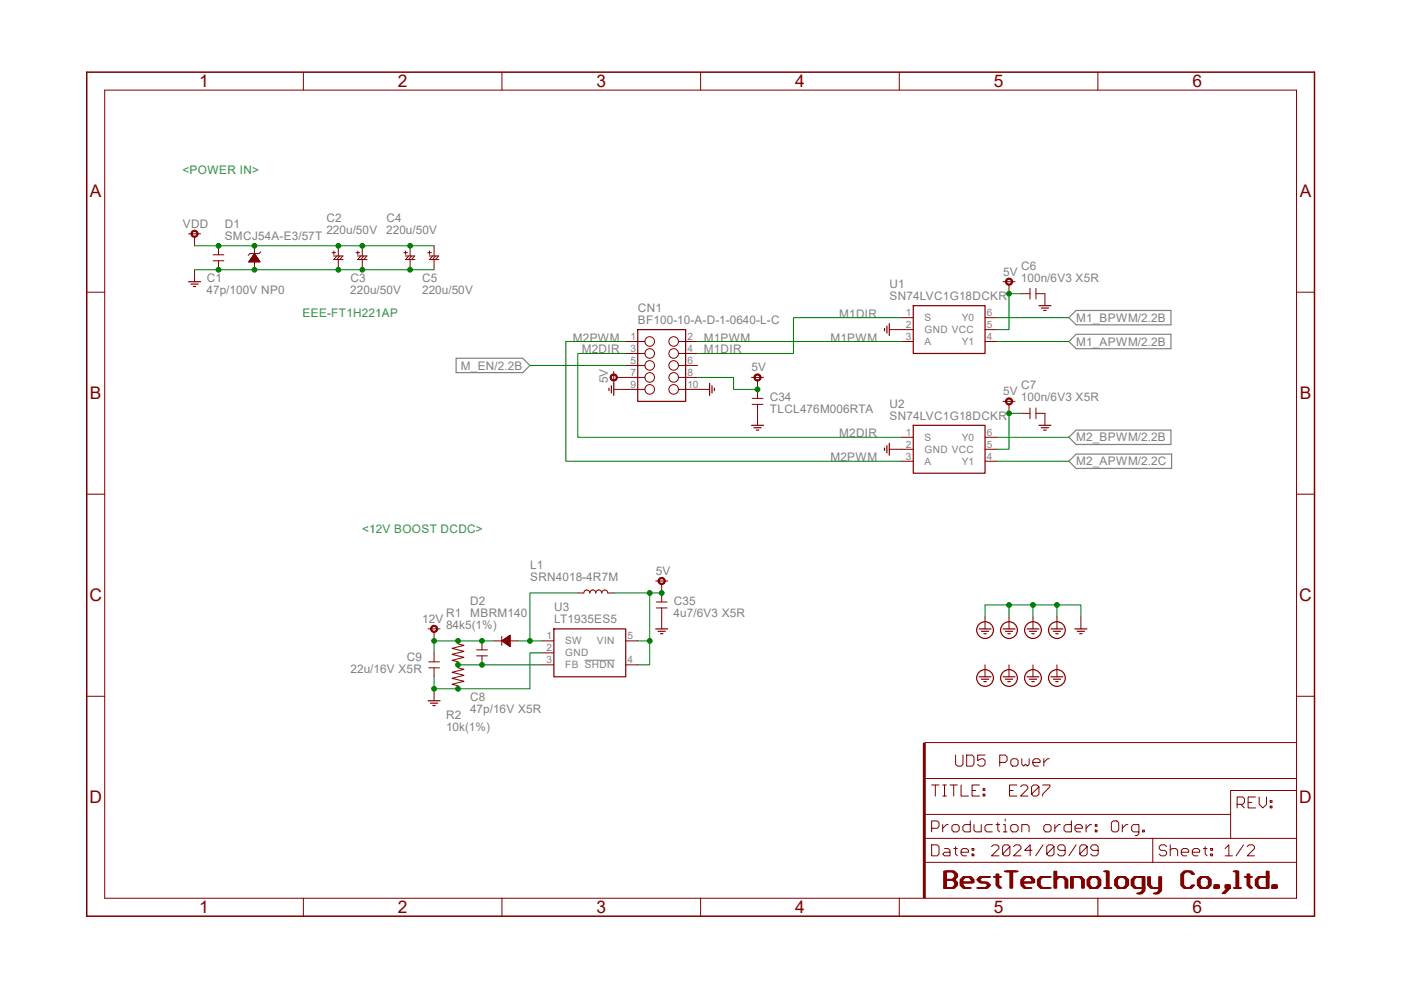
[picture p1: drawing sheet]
<svg xmlns="http://www.w3.org/2000/svg" width="297mm" height="210mm" viewBox="0 0 297 210" stroke-linecap="round" stroke-linejoin="round" font-family="sans-serif">
<path d="M123.9 140h6.4" fill="none" stroke="#808080" stroke-width=".21"/>
<path d="M96.7 76h14.1l1.5 1.5-1.5 1.5h-14.1zM226.6 72.4l1.6-1.5h20.1v3.1h-20.1zM228.2 65.8h20.1v3.1h-20.1l-1.6-1.5zM226.6 97.8l1.6-1.5h20.2v3.1h-20.2zM228.2 91.2h20.1v3.1h-20.1l-1.6-1.5z" fill="none" stroke="#808080" stroke-width=".25"/>
<path d="M117.4 133.4h15.3v10.2h-15.3z" fill="none" stroke="#800000" stroke-width=".25"/>
<path d="M90.8 133.4h2.5M92 134.2v1.7M114.9 135.9h2.5M114.9 138.5h2.5M122.5 125.8h1.3a.63 .63 0 0 1 .6-.7 .63 .63 0 0 1 .6 .7 .63 .63 0 0 1 .7-.7 .63 .63 0 0 1 .6 .7 .63 .63 0 0 1 .7-.7 .63 .63 0 0 1 .6 .7 .63 .63 0 0 1 .6-.7 .63 .63 0 0 1 .7 .7h1.2M132.7 135.9h2.5M114.9 141h2.5M132.7 141h2.5" fill="none" stroke="#800000" stroke-width=".21"/>
<path d="M91.5 132.9a.76 .76 0 0 1 1.2 .1 .76 .76 0 0 1-.5 1.1 .76 .76 0 0 1-.9-.7h.2a.51 .51 0 0 1 .7-.5 .51 .51 0 0 1 .2 .8 .51 .51 0 0 1-.8-.1l-.1-.2h-.2z" fill-rule="evenodd" fill="#800000"/>
<g fill="none" stroke="#800000" stroke-width=".21">
<path d="M45.2 55.3h2.3M45.2 54h2.3M46.3 52.1v1.9M46.3 55.3v1.9M52.8 55.5h2.3M52.9 55.4h2.1M52.9 55.3h2M53 55.1h1.9M53.1 55h1.7M53.2 54.9h1.5M53.3 54.8h1.3M53.3 54.7h1.2"/>
<path d="M53.4 54.5h1.1M53.5 54.4h.9M53.6 54.3h.7M53.7 54.2h.5M53.8 54.1h.3M53.8 53.9h.3M53.9 53.8h.1M54 52.1v5.1M54 54l.9 1.3h-1.9zM54 53.8l1.2 1.8h-2.5zM55.3 53.4l-.4 .4h-1.9l-.4 .4M212.7 59.8h2.5"/>
<path d="M188.5 69.9h5.1M191.1 67.4h2.5M191.1 72.4h2.5M208.8 69.9h2.6M208.8 67.4h2.6M208.8 72.4h2.6M213.9 60.5v1.8M216.5 62.3h1.9M218.4 61.2v2.2M219.6 61.2v2.2M219.6 62.3h1.9v2.5M188.5 95.3h5.1"/>
<path d="M191.1 92.8h2.5M191.1 97.8h2.5M208.8 95.3h2.6M208.8 92.8h2.6M208.8 97.8h2.6M216.5 87.7h1.9M218.4 86.5v2.3M219.6 86.5v2.3M219.6 87.7h1.9v2.5M91.5 132.9a.76 .76 0 0 1 1.2 .1 .76 .76 0 0 1-.5 1.1 .76 .76 0 0 1-.9-.7h.2a.51 .51 0 0 1 .7-.5 .51 .51 0 0 1 .2 .8 .51 .51 0 0 1-.8-.1l-.1-.2h-.2zM92 138.5v1.9M97.1 135.9v.7l1.3 .3-2.6 .6 2.6 .7-2.6 .6 2.6 .6-2.6 .7 1.3 .3v1.2l1.3 .4-2.6 .6 2.6 .6-2.6 .7 2.6 .6-2.6 .6 1.3 .4v.6"/>
<path d="M101 139.1h2.3M101 137.8h2.3M102.2 135.9v1.9M102.2 139.1v1.9M104.7 135.9h5.1M106.4 135v1.9M106.4 135.9l1.8-1.2v2.4zM106.5 135.8h1.7M106.6 136.1h1.6M106.6 135.9l1.3-.9v1.9zM106.7 135.7h1.5M106.8 136.2h1.4"/>
<path d="M106.9 135.6h1.3M107 136.3h1.2M107.1 135.5h1.1M107.1 136.4h1.1M107.2 135.4h1M107.3 136.6h.9M107.4 135.2h.8M107.5 136.7h.7M107.6 135.1h.6M107.7 136.8h.5M107.8 135h.4M107.8 136.9h.4"/>
<path d="M107.9 134.9h.3M108 137h.2M108.1 134.7h.1M90.9 141.6h2.3M90.9 140.4h2.3M92 141.6v2M92 146.1v2.5M208.8 141v2.6M213.9 141v2.6M219 141v2.6M224.1 141v2.6"/>
</g>
<g fill="none" stroke="#800000" stroke-width=".25">
<path d="M53 55.2h1.9M53.2 55h1.5M53.4 54.8h1.1M53.5 54.6h.9M53.7 54.4h.5M53.9 54.1h.1M54 54l.9 1.3h-1.9zM187.5 69.7v.5M188 69.2v1.5M188.5 68.6v2.6M193.6 64.8h15.2v10.2h-15.2zM220.3 64.8h2.5"/>
<path d="M220.8 65.3h1.5M221.3 65.8h.5M187.5 95v.5M188 94.5v1.6M188.5 94v2.6M193.6 90.2h15.2v10.2h-15.2zM220.3 90.2h2.5M220.8 90.7h1.5M221.3 91.2h.5M106.6 135.9l1.3-.9v1.9zM106.7 135.9h1.2M106.9 136.1h1"/>
<path d="M107 135.7h.9M107.2 136.3h.7M107.3 135.4h.6M107.5 136.6h.4M107.6 135.2h.3M107.8 136.8h.1M107.9 135h.1M90.8 148.6h2.5M91.3 149.1h1.5M91.8 149.6h.5M207.6 143.6h2.5M208.1 144.1h1.5"/>
<path d="M208.6 144.6h.5M212.7 143.6h2.5M213.2 144.1h1.5M213.7 144.6h.5M217.7 143.6h2.6M218.2 144.1h1.6M218.8 144.6h.5M222.8 143.6h2.6M223.3 144.1h1.6M223.8 144.6h.5"/>
<circle cx="208.9" cy="143.8" r="1.78"/>
<circle cx="213.9" cy="143.8" r="1.78"/>
<circle cx="219" cy="143.8" r="1.78"/>
<circle cx="224.1" cy="143.8" r="1.78"/>
</g>
<path d="M213.4 59.2a.76 .76 0 0 1 1.2 .1 .76 .76 0 0 1-.5 1.2 .76 .76 0 0 1-.9-.7h.2a.51 .51 0 0 1 .7-.6 .51 .51 0 0 1 .2 .9 .51 .51 0 0 1-.8-.2l-.1-.1h-.2z" fill-rule="evenodd" fill="#800000"/>
<path d="M213.4 59.2a.76 .76 0 0 1 1.2 .1 .76 .76 0 0 1-.5 1.2 .76 .76 0 0 1-.9-.7h.2a.51 .51 0 0 1 .7-.6 .51 .51 0 0 1 .2 .9 .51 .51 0 0 1-.8-.2l-.1-.1h-.2zM212.7 85.1h2.5M213.9 85.9v1.8" fill="none" stroke="#800000" stroke-width=".21"/>
<path d="M213.4 84.6a.76 .76 0 0 1 1.2 .1 .76 .76 0 0 1-.5 1.2 .76 .76 0 0 1-.9-.8h.2a.51 .51 0 0 1 .7-.5 .51 .51 0 0 1 .2 .9 .51 .51 0 0 1-.8-.2l-.1-.2h-.2z" fill-rule="evenodd" fill="#800000"/>
<path d="M40 49.6h2.5M41.3 50.4v1.7M213.4 84.6a.76 .76 0 0 1 1.2 .1 .76 .76 0 0 1-.5 1.2 .76 .76 0 0 1-.9-.8h.2a.51 .51 0 0 1 .7-.5 .51 .51 0 0 1 .2 .9 .51 .51 0 0 1-.8-.2l-.1-.2h-.2z" fill="none" stroke="#800000" stroke-width=".21"/>
<path d="M40.7 49.1a.76 .76 0 0 1 1.2 .1 .76 .76 0 0 1-.4 1.1 .76 .76 0 0 1-1-.7h.2a.51 .51 0 0 1 .8-.4 .51 .51 0 0 1 .1 .8 .51 .51 0 0 1-.8-.2l-.1-.2h-.2z" fill-rule="evenodd" fill="#800000"/>
<g fill="none" stroke="#800000" stroke-width=".21">
<path d="M40.7 49.1a.76 .76 0 0 1 1.2 .1 .76 .76 0 0 1-.4 1.1 .76 .76 0 0 1-1-.7h.2a.51 .51 0 0 1 .8-.4 .51 .51 0 0 1 .1 .8 .51 .51 0 0 1-.8-.2l-.1-.2h-.2zM41.3 57.2v2.6M70.4 53.6h.8M70.7 54.3h2M70.7 55.1h2M70.8 53.2v.8M71.4 54.3l-.6 .8M71.7 52.1v2.2M71.7 55.1v2.1M72 54.3l-.6 .8M72.7 54.3l-.7 .8M75.5 53.6h.7"/>
<path d="M75.8 54.3h2M75.8 55.1h2M75.9 53.2v.8M76.5 54.3l-.6 .8M76.8 52.1v2.2M76.8 55.1v2.1M77.1 54.3l-.6 .8M77.8 54.3l-.7 .8M85.6 53.6h.8M85.9 54.3h2.1M85.9 55.1h2.1M86 53.2v.8"/>
<path d="M86.6 54.3l-.6 .8M86.9 52.1v2.2M86.9 55.1v2.1M87.3 54.3l-.7 .8M87.9 54.3l-.6 .8M90.7 53.6h.8M91 54.3h2M91 55.1h2M91.1 53.2v.8M91.7 54.3l-.6 .8M92 52.1v2.2M92 55.1v2.1"/>
<path d="M92.3 54.3l-.6 .8M93 54.3l-.7 .8M130.1 78.8v2.5M136.7 72.4h-4M136.7 75h-4M136.7 77.5h-4M143.8 72.4h4.1M143.8 75h4.1M143.8 77.5h4.1M136.7 80.1h-5.8M136.7 82.6h-6.6M143.8 80.1h4.1"/>
<path d="M143.8 82.6h6.6M208.8 130.9v2.5M213.9 130.9v2.5M219 130.9v2.5M224.1 130.9v2.5M229.2 130.9v2.5"/>
<circle cx="137.7" cy="72.4" r="1.02"/>
<circle cx="137.7" cy="77.5" r="1.02"/>
<circle cx="137.7" cy="75" r="1.02"/>
<circle cx="142.8" cy="75" r="1.02"/>
<circle cx="142.8" cy="72.4" r="1.02"/>
<circle cx="142.8" cy="77.5" r="1.02"/>
<circle cx="137.7" cy="80.1" r="1.02"/>
<circle cx="137.7" cy="82.6" r="1.02"/>
<circle cx="142.8" cy="82.6" r="1.02"/>
<circle cx="142.8" cy="80.1" r="1.02"/>
</g>
<g fill="none" stroke="#800000" stroke-width=".25">
<path d="M40 59.8h2.5M40.5 60.3h1.5M41 60.8h.5M135.2 69.9h10.2v15.2h-10.2zM129.1 82.3v.5M129.6 81.8v1.6M130.1 81.3v2.6M150.4 81.3v2.6M151 81.8v1.6M151.5 82.3v.5M207.6 133.4h2.5M208.1 133.9h1.5"/>
<path d="M208.6 134.4h.5M212.7 133.4h2.5M213.2 133.9h1.5M213.7 134.4h.5M217.7 133.4h2.6M218.2 133.9h1.6M218.8 134.4h.5M222.8 133.4h2.6M223.3 133.9h1.6M223.8 134.4h.5M227.9 133.4h2.5M228.4 133.9h1.5"/>
<path d="M228.9 134.4h.5"/>
<circle cx="208.9" cy="133.6" r="1.78"/>
<circle cx="213.9" cy="133.6" r="1.78"/>
<circle cx="219" cy="133.6" r="1.78"/>
<circle cx="224.1" cy="133.6" r="1.78"/>
</g>
<path d="M129.5 79.6a.77 .77 0 0 1 1.3 0 .77 .77 0 0 1-.4 1.2 .77 .77 0 0 1-1-.7h.2a.51 .51 0 0 1 .7-.5 .51 .51 0 0 1 .2 .8 .51 .51 0 0 1-.8-.2l-.1-.1h-.2z" fill-rule="evenodd" fill="#800000"/>
<g fill="none" stroke="#800000" stroke-width=".21">
<path d="M22.2 19.1h252.7v171.4h-252.7zM64.3 15.3v3.8M106.4 15.3v3.8M148.5 15.3v3.8M190.7 15.3v3.8M232.8 15.3v3.8M18.4 62h3.8M129.5 79.6a.77 .77 0 0 1 1.3 0 .77 .77 0 0 1-.4 1.2 .77 .77 0 0 1-1-.7h.2a.51 .51 0 0 1 .7-.5 .51 .51 0 0 1 .2 .8 .51 .51 0 0 1-.8-.2l-.1-.1h-.2zM274.9 62h3.8M159.5 84.5h2.3M159.5 85.8h2.3M160.6 82.6v1.9"/>
<path d="M160.6 85.8v4.4M18.4 104.8h3.8M274.9 104.8h3.8M139 123.2h2.6M139.1 128.9h2.3M139.1 127.7h2.3M140.3 124v3.7M140.3 128.9v2M18.4 147.7h3.8M274.9 147.7h3.8M274.9 157.5h-78.7v20.3M196.2 172.7h64.7"/>
<path d="M196.2 165.1h78.7M197.5 175.7h1.2l.4-.4v-.8l-.4-.4h-1.2v2.3M197.5 166.5h1.6M197.5 179.2h1.2l.4 .4v1.5l-.4 .4h-1.2zM198.3 166.5v2.3M199.9 174.9v1.5M199.9 166.5h.8M199.9 168.8h.8M200.3 166.5v2.3M200.3 180h.7l.4 .4v1.1h-1.1l-.4-.4 .4-.3h1.1M201 174.9h-.3l-.8 .8M201.4 166.5h1.6"/>
<path d="M202.2 174.9h.8l.4 .4v.8l-.4 .3h-.8l-.4-.3v-.8zM202.2 166.5v2.3M202.2 180h.8M202.6 179.6v1.5l.4 .4M202.6 160.1v2l.4 .4h.8l.4-.4v-2M203.8 166.5v2.3h1.5M205 160.1h1.1l.4 .4v1.6l-.4 .4h-1.1zM205.7 174.1v2.3h-1.1l-.5-.3v-.8l.5-.4h1.1M206.1 167.7h.8M206.1 180h.4v.4h-.4zM206.5 174.9v1.2l.4 .3h1.1v-1.5M207.7 166.5h-1.6v2.3h1.6"/>
<path d="M208.4 167.3h.4v.4h-.4zM208.4 168.4h.4v.4h-.4zM208.8 160.1h-1.5v1.2l.8-.4h.3l.4 .4v.8l-.4 .4h-.7l-.4-.4M210.2 179.6l.4-.4h.8l.4 .4v.4l-1.6 1.5h1.6M210.4 174.9h-1.2l-.4 .4v.8l.4 .3h1.2M211.2 174.9h.8M211.6 174.5v1.6l.4 .3M212 161.7h1.1l.4-.4v-.8l-.4-.4h-1.1v2.4M212.7 174.9h.4v1.5M212.7 176.4h.8M213.1 173.7v.4M214 167.7h.8"/>
<path d="M214.1 179.6l-1.5 1.5 .4 .4h.7l.4-.4v-1.5l-.4-.4h-.7l-.4 .4v1.5M214.7 174.9h.8l.4 .4v.8l-.4 .3h-.8l-.4-.3v-.8zM214.7 160.9h.8l.4 .4v.8l-.4 .4h-.8l-.4-.4v-.8zM214.9 179.6l.4-.4h.8l.4 .4v.4l-1.6 1.5h1.6M215.6 166.5h-1.6v2.3h1.6M216.4 166.9l.4-.4h.7l.4 .4v.4l-1.5 1.5h1.5M216.6 176.4v-1.5h1.2l.4 .4v1.1M216.6 160.9v1.2l.4 .4 .4-.4 .4 .4 .4-.4v-1.2M219 161.7h1.5v-.4l-.3-.4h-.8l-.4 .4v.8l.4 .4h.8M220.3 166.9l-1.6 1.5 .4 .4h.8l.4-.4v-1.5l-.4-.4h-.8l-.4 .4v1.5M221.1 166.5h1.5v.4l-1.5 1.5v.4M221.1 179.2l-1.5 2.3"/>
<path d="M221.3 175.3l.4-.4h.8l.4 .4v.8l-.4 .3h-.8l-.4-.3zM221.3 160.9v1.6M222.5 160.9h-.4l-.8 .8M223.5 179.6l-1.6 1.5 .4 .4h.8l.4-.4v-1.5l-.4-.4h-.8l-.4 .4v1.5M223.6 174.9v1.5M224.8 174.9h-.4l-.8 .8M227.2 174.1v2.3h-1.2l-.4-.3v-.8l.4-.4h1.2M227.9 175.7h1.6v-.4l-.4-.4h-.8l-.4 .4v.8l.4 .3h.8M228.2 179.2l-1.6 2.3M230.3 174.9v1.5M230.5 179.6l-1.6 1.5 .4 .4h.8l.4-.4v-1.5l-.4-.4h-.8l-.4 .4v1.5M231.4 174.9h-.3l-.8 .8"/>
<path d="M232.2 174.9h.4v.4h-.4zM232.2 176.1h.4v.3h-.4zM236 174.1h.8l.4 .4v1.6l-.4 .3h-.8l-.4-.3v-1.6zM238 174.9v1.5M239.1 174.9h-.4l-.7 .8M241.5 176.4h-1.2l-.4-.3v-.8l.4-.4h1.2v1.9l-.4 .4h-.4M242.2 176.1h.4v.3h-.4zM244.4 177.8h30.5M247.4 179.6l-.5-.4h-.7l-.4 .4v.4l.4 .4h.7l.5 .4v.3l-.5 .4h-.7l-.4-.4M248.1 179.2v2.3M255.1 180h.8M255.5 179.6v1.5l.4 .4"/>
<path d="M256.7 180h.4v.4h-.4zM259.8 180l.7-.8v2.3M260.9 172.7v5.1M262.3 170.6h1.2l.3-.4v-.8l-.3-.4h-1.2v2.4M263.1 170.6l.7 .8M263.6 179.2l-1.5 2.3M264.4 179.6l.4-.4h.8l.4 .4v.4l-1.6 1.5h1.6M264.6 170.2h.8M266.2 169h-1.6v2.4h1.6M267 169v1.6l.8 .8 .7-.8v-1.6M269.3 169.8h.4v.4h-.4zM269.3 171h.4v.4h-.4z"/>
<path d="M274.9 167.7h-14v5M64.3 190.5v3.8M106.4 190.5v3.8M148.5 190.5v3.8M190.7 190.5v3.8M196.2 182.9v-5.1h48.2v5.1M196.2 182.9h78.7M196.2 182.9v7.6M203.8 180.8h1.5v-.4l-.4-.4h-.8l-.3 .4v.7l.3 .4h.8M206.1 181.1h.4v.4h-.4zM218.8 180.4h-1.5l1.1-1.2v2.3M225.8 180.4h-1.2l-.3-.4v-.4l.3-.4h.8l.4 .4v1.5l-.4 .4h-.8l-.3-.4"/>
<path d="M232.8 190.5v3.8M232.8 180.4h-1.1l-.4-.4v-.4l.4-.4h.7l.4 .4v1.5l-.4 .4h-.7l-.4-.4M248.1 180.4l.4-.4h.8l.4 .4v1.1M250.5 180.8h1.5v-.4l-.4-.4h-.8l-.3 .4v.7l.3 .4h.8M252.8 180.8h1.6v-.4l-.4-.4h-.8l-.4 .4v.7l.4 .4h.8M256.7 181.1h.4v.4h-.4zM259.8 181.5h1.5"/>
</g>
<g fill="none" stroke="#800000" stroke-width=".32">
<path d="M18.4 15.3h260.3v179h-260.3zM200.1 184.8h1.8l.6 .6v.6l-.6 .6 .6 .6v.5l-.6 .6h-1.8zM200.3 184.8h1.7l.6 .6v.6l-.6 .6 .6 .6v.5l-.6 .6h-1.7zM200.4 184.8h1.7l.6 .6v.6l-.6 .6 .6 .6v.5l-.6 .6h-1.7zM200.5 184.8h1.8l.5 .6v.6l-.5 .6 .5 .6v.5l-.5 .6h-1.8zM200.6 184.8h1.8l.6 .6v.6l-.6 .6 .6 .6v.5l-.6 .6h-1.8zM202.4 186.6h-2.3M203.6 187.2h2.4v-.6l-.6-.6h-1.2l-.6 .6v1.1l.6 .6h1.2M203.7 187.2h2.4v-.6l-.6-.6h-1.2l-.6 .6v1.1l.6 .6h1.2M203.9 187.2h2.3v-.6l-.6-.6h-1.1l-.6 .6v1.1l.6 .6h1.1M204 187.2h2.4v-.6l-.6-.6h-1.2l-.6 .6v1.1l.6 .6h1.2M204.1 187.2h2.4v-.6l-.6-.6h-1.2l-.6 .6v1.1l.6 .6h1.2"/>
<path d="M209.5 186h-1.8l-.6 .6 .6 .6h1.2l.6 .5-.6 .6h-1.8M209.6 186h-1.7l-.6 .6 .6 .6h1.1l.6 .5-.6 .6h-1.7M209.7 186h-1.7l-.6 .6 .6 .6h1.1l.6 .5-.6 .6h-1.7M209.9 186h-1.8l-.6 .6 .6 .6h1.2l.6 .5-.6 .6h-1.8M210 186h-1.8l-.6 .6 .6 .6h1.2l.6 .5-.6 .6h-1.8M211.2 185.4v2.3l.6 .6M211.3 185.4v2.3l.6 .6M211.5 185.4v2.3l.6 .6M211.6 185.4v2.3l.6 .6M211.7 185.4v2.3l.6 .6M212.3 186h-1.7M214.2 184.8v3.5"/>
<path d="M214.3 184.8v3.5M214.4 184.8v3.5M214.5 184.8v3.5M214.7 184.8v3.5M215.8 184.8h-2.8M216.5 187.2h2.3v-.6l-.6-.6h-1.1l-.6 .6v1.1l.6 .6h1.1M216.6 187.2h2.3v-.6l-.5-.6h-1.2l-.6 .6v1.1l.6 .6h1.2M216.7 187.2h2.4v-.6l-.6-.6h-1.2l-.6 .6v1.1l.6 .6h1.2M216.9 187.2h2.3v-.6l-.6-.6h-1.1l-.6 .6v1.1l.6 .6h1.1M217 187.2h2.3v-.6l-.5-.6h-1.2l-.6 .6v1.1l.6 .6h1.2M222.3 186h-1.7l-.6 .6v1.1l.6 .6h1.7M222.5 186h-1.8l-.6 .6v1.1l.6 .6h1.8"/>
<path d="M222.6 186h-1.8l-.5 .6v1.1l.5 .6h1.8M222.7 186h-1.7l-.6 .6v1.1l.6 .6h1.7M222.8 186h-1.7l-.6 .6v1.1l.6 .6h1.7M223.5 186.6l.6-.6h1.2l.5 .6v1.7M223.5 184.8v3.5M223.6 186.6l.6-.6h1.2l.6 .6v1.7M223.6 184.8v3.5M223.7 186.6l.6-.6h1.2l.6 .6v1.7M223.7 184.8v3.5M223.9 186.6l.6-.6h1.1l.6 .6v1.7M223.9 184.8v3.5M224 186.6l.6-.6h1.2l.6 .6v1.7"/>
<path d="M224 184.8v3.5M227 188.3v-2.3h1.8l.6 .6v1.7M227.1 188.3v-2.3h1.8l.6 .6v1.7M227.3 188.3v-2.3h1.7l.6 .6v1.7M227.4 188.3v-2.3h1.7l.6 .6v1.7M227.5 188.3v-2.3h1.8l.6 .6v1.7M231.1 186h1.2l.6 .6v1.1l-.6 .6h-1.2l-.6-.6v-1.1zM231.2 186h1.2l.6 .6v1.1l-.6 .6h-1.2l-.5-.6v-1.1zM231.3 186h1.2l.6 .6v1.1l-.6 .6h-1.2l-.5-.6v-1.1zM231.5 186h1.2l.5 .6v1.1l-.5 .6h-1.2l-.6-.6v-1.1zM231.6 186h1.2l.6 .6v1.1l-.6 .6h-1.2l-.6-.6v-1.1zM234 184.8h.6v3.5"/>
<path d="M234.2 184.8h.5v3.5M234.3 184.8h.6v3.5M234.4 184.8h.6v3.5M234.5 184.8h.6v3.5M235.7 188.3h-1.7M236.4 186.6l.6-.6h1.1l.6 .6v1.1l-.6 .6h-1.1l-.6-.6zM236.5 186.6l.6-.6h1.1l.6 .6v1.1l-.6 .6h-1.1l-.6-.6zM236.6 186.6l.6-.6h1.2l.6 .6v1.1l-.6 .6h-1.2l-.6-.6zM236.7 186.6l.6-.6h1.2l.6 .6v1.1l-.6 .6h-1.2l-.6-.6zM236.9 186.6l.6-.6h1.1l.6 .6v1.1l-.6 .6h-1.1l-.6-.6zM242.2 188.3h-1.7l-.6-.6v-1.1l.6-.6h1.7v2.9l-.6 .6h-.6M242.3 188.3h-1.7l-.6-.6v-1.1l.6-.6h1.7v2.9l-.5 .6h-.6"/>
<path d="M242.5 188.3h-1.8l-.6-.6v-1.1l.6-.6h1.8v2.9l-.6 .6h-.6M242.6 188.3h-1.8l-.5-.6v-1.1l.5-.6h1.8v2.9l-.6 .6h-.6M242.7 188.3h-1.7l-.6-.6v-1.1l.6-.6h1.7v2.9l-.6 .6h-.5M243.4 186v1.7l.6 .6h1.7M243.5 186v1.7l.6 .6h1.7M243.6 186v1.7l.6 .6h1.8M243.8 186v1.7l.5 .6h1.8M243.9 186v1.7l.6 .6h1.7M245.7 186v2.9l-.6 .6h-.5M245.8 186v2.9l-.5 .6h-.6M246 186v2.9l-.6 .6h-.6M246.1 186v2.9l-.6 .6h-.6"/>
<path d="M246.2 186v2.9l-.6 .6h-.5M252.7 185.4l-.5-.6h-1.2l-.6 .6v2.3l.6 .6h1.2l.5-.6M252.9 185.4l-.6-.6h-1.2l-.6 .6v2.3l.6 .6h1.2l.6-.6M253 185.4l-.6-.6h-1.2l-.5 .6v2.3l.5 .6h1.2l.6-.6M253.1 185.4l-.6-.6h-1.1l-.6 .6v2.3l.6 .6h1.1l.6-.6M253.2 185.4l-.5-.6h-1.2l-.6 .6v2.3l.6 .6h1.2l.5-.6M254.5 186h1.1l.6 .6v1.1l-.6 .6h-1.1l-.6-.6v-1.1zM254.6 186h1.2l.6 .6v1.1l-.6 .6h-1.2l-.6-.6v-1.1zM254.7 186h1.2l.6 .6v1.1l-.6 .6h-1.2l-.5-.6v-1.1zM254.9 186h1.1l.6 .6v1.1l-.6 .6h-1.1l-.6-.6v-1.1zM255 186h1.2l.5 .6v1.1l-.5 .6h-1.2l-.6-.6v-1.1zM257.4 187.7h.6v.6h-.6z"/>
<path d="M257.5 187.7h.6v.6h-.6zM257.7 187.7h.6v.6h-.6zM257.8 187.7h.6v.6h-.6zM257.9 187.7h.6v.6h-.6zM260.3 188.3h-.5v-.6h.5v.6l-1.1 1.2M260.5 188.3h-.6v-.6h.6v.6l-1.2 1.2M260.6 188.3h-.6v-.6h.6v.6l-1.2 1.2M260.7 188.3h-.6v-.6h.6v.6l-1.2 1.2M260.8 188.3h-.5v-.6h.5v.6l-1.1 1.2M261.5 184.8h.6v3.5M261.5 188.3h1.7M261.6 184.8h.6v3.5"/>
<path d="M261.8 184.8h.5v3.5M261.9 184.8h.6v3.5M262 184.8h.6v3.5M263.8 186h1.7M264.4 185.4v2.3l.6 .6M264.6 185.4v2.3l.5 .6M264.7 185.4v2.3l.6 .6M264.8 185.4v2.3l.6 .6M264.9 185.4v2.3l.6 .6M268.5 184.8v3.5h-1.7l-.6-.6v-1.1l.6-.6h1.7M268.6 184.8v3.5h-1.7l-.6-.6v-1.1l.6-.6h1.7M268.8 184.8v3.5h-1.8l-.6-.6v-1.1l.6-.6h1.8"/>
<path d="M268.9 184.8v3.5h-1.8l-.5-.6v-1.1l.5-.6h1.8M269 184.8v3.5h-1.7l-.6-.6v-1.1l.6-.6h1.7M269.7 187.7h.6v.6h-.6zM269.8 187.7h.6v.6h-.6zM269.9 187.7h.6v.6h-.6zM270.1 187.7h.6v.6h-.6zM270.2 187.7h.6v.6h-.6z"/>
</g>
<path d="M159.3 90.2h2.6M159.8 90.7h1.6M160.4 91.2h.5M195.8 157.6v32.8M195.9 157.6v32.8M196 157.6v32.8" fill="none" stroke="#800000" stroke-width=".25"/>
<path d="M139.7 122.7a.76 .76 0 0 1 1.2 .1 .76 .76 0 0 1-.4 1.2 .76 .76 0 0 1-1-.8h.3a.51 .51 0 0 1 .7-.4 .51 .51 0 0 1 .1 .8 .51 .51 0 0 1-.8-.2v-.2h-.3z" fill-rule="evenodd" fill="#800000"/>
<path d="M159.3 80.1h2.6M160.6 80.8v1.8M139.7 122.7a.76 .76 0 0 1 1.2 .1 .76 .76 0 0 1-.4 1.2 .76 .76 0 0 1-1-.8h.3a.51 .51 0 0 1 .7-.4 .51 .51 0 0 1 .1 .8 .51 .51 0 0 1-.8-.2v-.2h-.3z" fill="none" stroke="#800000" stroke-width=".21"/>
<path d="M160 79.6a.77 .77 0 0 1 1.2 0 .77 .77 0 0 1-.4 1.2 .77 .77 0 0 1-1-.7h.3a.51 .51 0 0 1 .7-.5 .51 .51 0 0 1 .1 .9 .51 .51 0 0 1-.8-.3v-.1h-.3z" fill-rule="evenodd" fill="#800000"/>
<path d="M160 79.6a.77 .77 0 0 1 1.2 0 .77 .77 0 0 1-.4 1.2 .77 .77 0 0 1-1-.7h.3a.51 .51 0 0 1 .7-.5 .51 .51 0 0 1 .1 .9 .51 .51 0 0 1-.8-.3v-.1h-.3zM140.3 130.9v2.5" fill="none" stroke="#800000" stroke-width=".21"/>
<path d="M139 133.4h2.6M139.5 133.9h1.6M140 134.4h.5" fill="none" stroke="#800000" stroke-width=".25"/>
<path d="M41.3 57.2h12.7" fill="none" stroke="#008000" stroke-width=".21"/>
<circle cx="46.3" cy="57.2" r=".51" fill="#008000"/>
<g fill="none" stroke="#008000" stroke-width=".21">
<path d="M54 57.2h17.7"/>
<circle cx="46.3" cy="57.2" r=".51"/>
</g>
<circle cx="54" cy="57.2" r=".51" fill="#008000"/>
<circle cx="54" cy="57.2" r=".51" fill="none" stroke="#008000" stroke-width=".21"/>
<circle cx="71.7" cy="57.2" r=".51" fill="#008000"/>
<g fill="none" stroke="#008000" stroke-width=".21">
<path d="M71.7 57.2h5.1"/>
<circle cx="71.7" cy="57.2" r=".51"/>
</g>
<circle cx="76.8" cy="57.2" r=".51" fill="#008000"/>
<g fill="none" stroke="#008000" stroke-width=".21">
<path d="M76.8 57.2h10.1"/>
<circle cx="76.8" cy="57.2" r=".51"/>
</g>
<circle cx="87" cy="57.2" r=".51" fill="#008000"/>
<g fill="none" stroke="#008000" stroke-width=".21">
<path d="M86.9 57.2h5.1M114.9 138.5h-2.6v7.6h-20.3v-2.5"/>
<circle cx="87" cy="57.2" r=".51"/>
</g>
<circle cx="92" cy="146.1" r=".51" fill="#008000"/>
<circle cx="92" cy="146.1" r=".51" fill="none" stroke="#008000" stroke-width=".21"/>
<circle cx="97.1" cy="146.1" r=".51" fill="#008000"/>
<g fill="none" stroke="#008000" stroke-width=".21">
<path d="M219 128.3h5.1M224.1 130.9v-2.6h5.1v2.6"/>
<circle cx="97.1" cy="146.1" r=".51"/>
</g>
<circle cx="224.1" cy="128.3" r=".51" fill="#008000"/>
<g fill="none" stroke="#008000" stroke-width=".21">
<path d="M213.9 128.3h5.1v2.6"/>
<circle cx="224.1" cy="128.3" r=".51"/>
</g>
<circle cx="219" cy="128.3" r=".51" fill="#008000"/>
<g fill="none" stroke="#008000" stroke-width=".21">
<path d="M208.8 128.3h5.1v2.6"/>
<circle cx="219" cy="128.3" r=".51"/>
</g>
<circle cx="213.9" cy="128.3" r=".51" fill="#008000"/>
<g fill="none" stroke="#008000" stroke-width=".21">
<path d="M41.3 52.1h12.7M208.8 128.3v2.6"/>
<circle cx="213.9" cy="128.3" r=".51"/>
</g>
<circle cx="46.3" cy="52.1" r=".51" fill="#008000"/>
<g fill="none" stroke="#008000" stroke-width=".21">
<path d="M54 52.1h17.7"/>
<circle cx="46.3" cy="52.1" r=".51"/>
</g>
<circle cx="54" cy="52.1" r=".51" fill="#008000"/>
<circle cx="54" cy="52.1" r=".51" fill="none" stroke="#008000" stroke-width=".21"/>
<circle cx="71.7" cy="52.1" r=".51" fill="#008000"/>
<g fill="none" stroke="#008000" stroke-width=".21">
<path d="M71.7 52.1h5.1"/>
<circle cx="71.7" cy="52.1" r=".51"/>
</g>
<circle cx="76.8" cy="52.1" r=".51" fill="#008000"/>
<g fill="none" stroke="#008000" stroke-width=".21">
<path d="M76.8 52.1h10.1"/>
<circle cx="76.8" cy="52.1" r=".51"/>
</g>
<circle cx="87" cy="52.1" r=".51" fill="#008000"/>
<g fill="none" stroke="#008000" stroke-width=".21">
<path d="M86.9 52.1h5.1M130.1 125.8h7.6v10.1h-2.5"/>
<circle cx="87" cy="52.1" r=".51"/>
</g>
<circle cx="137.8" cy="125.8" r=".51" fill="#008000"/>
<g fill="none" stroke="#008000" stroke-width=".21">
<path d="M137.7 135.9v5.1h-2.5"/>
<circle cx="137.8" cy="125.8" r=".51"/>
</g>
<circle cx="137.8" cy="135.9" r=".51" fill="#008000"/>
<g fill="none" stroke="#008000" stroke-width=".21">
<path d="M137.7 125.8h2.6"/>
<circle cx="137.8" cy="135.9" r=".51"/>
</g>
<circle cx="140.3" cy="125.8" r=".51" fill="#008000"/>
<g fill="none" stroke="#008000" stroke-width=".21">
<path d="M216.5 87.7h-2.6v7.6h-2.5"/>
<circle cx="140.3" cy="125.8" r=".51"/>
</g>
<circle cx="213.9" cy="87.7" r=".51" fill="#008000"/>
<g fill="none" stroke="#008000" stroke-width=".21">
<path d="M216.5 62.3h-2.6v7.6h-2.5"/>
<circle cx="213.9" cy="87.7" r=".51"/>
</g>
<circle cx="213.9" cy="62.3" r=".51" fill="#008000"/>
<g fill="none" stroke="#008000" stroke-width=".21">
<path d="M147.9 80.1h7.6v2.5h5.1"/>
<circle cx="213.9" cy="62.3" r=".51"/>
</g>
<circle cx="160.6" cy="82.6" r=".51" fill="#008000"/>
<g fill="none" stroke="#008000" stroke-width=".21">
<path d="M109.8 135.9h2.5M122.5 125.8h-10.2v10.1h2.6"/>
<circle cx="160.6" cy="82.6" r=".51"/>
</g>
<circle cx="112.4" cy="135.9" r=".51" fill="#008000"/>
<g fill="none" stroke="#008000" stroke-width=".21">
<path d="M104.7 135.9h-12.7v2.6"/>
<circle cx="112.4" cy="135.9" r=".51"/>
</g>
<circle cx="92" cy="135.9" r=".51" fill="#008000"/>
<circle cx="92" cy="135.9" r=".51" fill="none" stroke="#008000" stroke-width=".21"/>
<circle cx="97.1" cy="135.9" r=".51" fill="#008000"/>
<circle cx="97.1" cy="135.9" r=".51" fill="none" stroke="#008000" stroke-width=".21"/>
<circle cx="102.2" cy="135.9" r=".51" fill="#008000"/>
<g fill="none" stroke="#008000" stroke-width=".21">
<path d="M97.1 141h5.1"/>
<circle cx="102.2" cy="135.9" r=".51"/>
</g>
<circle cx="97.1" cy="141" r=".51" fill="#008000"/>
<g fill="none" stroke="#008000" stroke-width=".21">
<path d="M102.2 141h12.7"/>
<circle cx="97.1" cy="141" r=".51"/>
</g>
<circle cx="102.2" cy="141" r=".51" fill="#008000"/>
<g fill="none" stroke="#008000" stroke-width=".21">
<path d="M112.3 77.5h20.4M132.7 72.4h-12.7v25.4h71.1M132.7 75h-10.2v17.8h68.6M147.9 72.4h43.2M191.1 67.4h-22.9v7.6h-20.3M211.4 72.4h15.2M211.4 67.4h15.2M211.4 92.8h15.2M211.4 97.8h15.2"/>
<circle cx="102.2" cy="141" r=".51"/>
</g>
<g font-size="3.7" fill="#800000">
<text x="42.2" y="18.5">1</text>
<text x="84.3" y="18.5">2</text>
<text x="126.5" y="18.5">3</text>
<text x="168.6" y="18.5">4</text>
<text x="210.7" y="18.5">5</text>
<text x="252.8" y="18.5">6</text>
<text x="19.1" y="41.8">A</text>
<text x="275.6" y="41.8">A</text>
<text x="19.1" y="84.7">B</text>
<text x="275.6" y="84.7">B</text>
<text x="19" y="127.5">C</text>
<text x="275.5" y="127.5">C</text>
<text x="19" y="170.4">D</text>
<text x="275.5" y="170.4">D</text>
<text x="42.2" y="193.7">1</text>
<text x="84.3" y="193.7">2</text>
<text x="126.5" y="193.7">3</text>
<text x="168.6" y="193.7">4</text>
<text x="210.7" y="193.7">5</text>
<text x="252.8" y="193.7">6</text>
</g>
<g font-size="2.5" fill="#008080">
<text x="38.7" y="36.9">&lt;POWER IN&gt;</text>
<text x="64.2" y="67.2">EEE-FT1H221AP</text>
<text x="76.8" y="113.1">&lt;12V BOOST DCDC&gt;</text>
</g>
<g font-size="2.5" fill="#808080">
<text x="69.2" y="47.1">C2</text>
<text x="81.9" y="47.1">C4</text>
<text x="38.8" y="48.3">VDD</text>
<text x="47.6" y="48.3">D1</text>
<text x="47.6" y="50.9">SMCJ54A-E3/57T</text>
<text x="69.2" y="49.6">220u/50V</text>
<text x="81.9" y="49.6">220u/50V</text>
<text x="43.8" y="59.8">C1</text>
<text x="74.3" y="59.8">C3</text>
<text x="89.5" y="59.8">C5</text>
<text x="212.7" y="58.5">5V</text>
<text x="216.5" y="59.8">100n/6V3 X5R</text>
<text x="216.5" y="57.2">C6</text>
<text x="43.8" y="62.3">47p/100V NP0</text>
<text x="74.3" y="62.3">220u/50V</text>
<text x="89.5" y="62.3">220u/50V</text>
<text x="188.6" y="61.2">U1</text>
<text x="188.6" y="63.7">SN74LVC1G18DCKR</text>
<text x="135.3" y="66.1">CN1</text>
<text x="135.3" y="68.6">BF100-10-A-D-1-0640-L-C</text>
<text x="177.9" y="67.4">M1DIR</text>
<text x="228.2" y="68.3">M1_BPWM/2.2B</text>
<text x="121.5" y="72.5">M2PWM</text>
<text x="123.3" y="75">M2DIR</text>
<text x="149.2" y="72.5">M1PWM</text>
<text x="149.2" y="75">M1DIR</text>
<text x="176.1" y="72.5">M1PWM</text>
<text x="228.2" y="73.3">M1_APWM/2.2B</text>
<text x="97.7" y="78.4">M_EN/2.2B</text>
<text x="128.9" y="81.3" transform="rotate(-90 128.9 81.3)">5V</text>
<text x="159.3" y="78.8">5V</text>
<text x="212.7" y="83.9">5V</text>
<text x="216.5" y="82.6">C7</text>
<text x="163.2" y="85.1">C34</text>
<text x="163.2" y="87.7">TLCL476M006RTA</text>
<text x="188.6" y="86.5">U2</text>
<text x="188.6" y="89.1">SN74LVC1G18DCKR</text>
<text x="216.5" y="85.1">100n/6V3 X5R</text>
<text x="177.9" y="92.8">M2DIR</text>
<text x="228.2" y="93.6">M2_BPWM/2.2B</text>
<text x="176.1" y="97.8">M2PWM</text>
<text x="228.2" y="98.7">M2_APWM/2.2C</text>
<text x="112.4" y="120.7">L1</text>
<text x="112.4" y="123.2">SRN4018-4R7M</text>
<text x="139" y="122">5V</text>
<text x="94.6" y="130.9">R1</text>
<text x="99.7" y="128.3">D2</text>
<text x="99.7" y="130.9">MBRM140</text>
<text x="117.5" y="129.6">U3</text>
<text x="142.8" y="130.9">4u7/6V3 X5R</text>
<text x="142.9" y="128.3">C35</text>
<text x="89.5" y="132.1">12V</text>
<text x="94.6" y="133.4">84k5(1%)</text>
<text x="117.5" y="132.1">LT1935ES5</text>
<text x="74.3" y="142.8">22u/16V X5R</text>
<text x="86.3" y="140.3">C9</text>
<text x="99.7" y="148.6">C8</text>
<text x="94.6" y="155">10k(1%)</text>
<text x="94.6" y="152.4">R2</text>
<text x="99.6" y="151.2">47p/16V X5R</text>
</g>
<g font-size="2.1" fill="#808080">
<text x="192.1" y="67">1</text>
<text x="192.1" y="69.6">2</text>
<text x="196" y="68.1">S</text>
<text x="196" y="70.7">GND VCC</text>
<text x="203.9" y="68.1">Y0</text>
<text x="209.2" y="69.6">5</text>
<text x="209.2" y="67">6</text>
<text x="133.7" y="72.1">1</text>
<text x="133.7" y="74.6">3</text>
<text x="133.7" y="77.2">5</text>
<text x="145.7" y="72.1">2</text>
<text x="145.7" y="74.6">4</text>
<text x="145.7" y="77.2">6</text>
<text x="192.1" y="72.1">3</text>
<text x="196" y="73.2">A</text>
<text x="203.9" y="73.2">Y1</text>
<text x="209.2" y="72.1">4</text>
<text x="133.7" y="79.7">7</text>
<text x="133.7" y="82.3">9</text>
<text x="145.7" y="79.7">8</text>
<text x="145.7" y="82.3">10</text>
<text x="192.1" y="92.4">1</text>
<text x="192.1" y="94.9">2</text>
<text x="196" y="93.5">S</text>
<text x="203.9" y="93.5">Y0</text>
<text x="209.2" y="94.9">5</text>
<text x="209.2" y="92.4">6</text>
<text x="192.1" y="97.5">3</text>
<text x="196" y="96.1">GND VCC</text>
<text x="196" y="98.6">A</text>
<text x="203.9" y="98.6">Y1</text>
<text x="209.2" y="97.5">4</text>
<text x="115.9" y="135.6">1</text>
<text x="119.8" y="136.7">SW</text>
<text x="126.6" y="136.7">VIN</text>
<text x="133" y="135.6">5</text>
<text x="115.9" y="138.1">2</text>
<text x="115.9" y="140.7">3</text>
<text x="119.8" y="139.2">GND</text>
<text x="119.8" y="141.8">FB SHDN</text>
<text x="133" y="140.7">4</text>
</g>
</svg>
